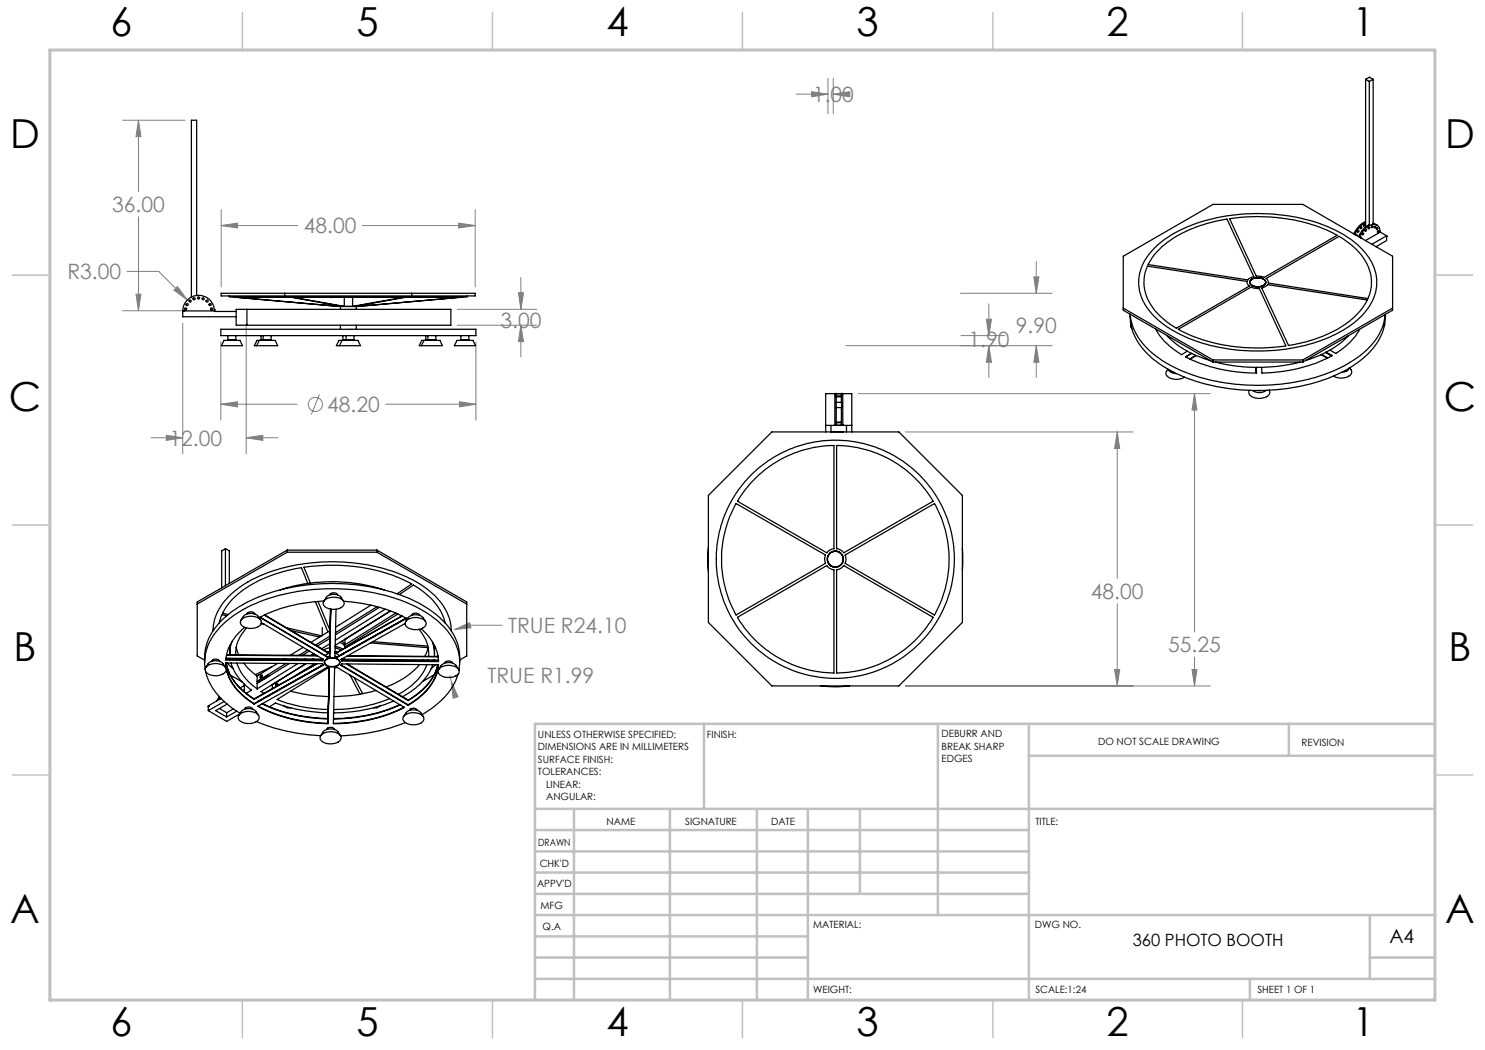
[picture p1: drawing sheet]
<svg xmlns="http://www.w3.org/2000/svg" width="297mm" height="210mm" viewBox="0 0 297 210" stroke-linecap="round" stroke-linejoin="round" font-family="sans-serif">
<g fill="none" stroke="#808080" stroke-width=".2">
<path d="M159.2 18.8h6.4M162.3 18.3l3.3 .5-3.3 .6zM165.6 15.7v7.1M166.7 18.8l3.3-.5v1.1zM166.7 15.7v7.1M166.7 18.8h.1M24.5 24.1h12.5M27.7 24.1l.5 3.2h-1zM27.7 24.1v14.2M25.4 54.3h6.4l5.7 5.7M27.2 58.8h1l-.5 3.4zM27.7 43.3v18.9"/>
<path d="M34.8 58l.7-.7 2 2.7zM44.2 45.1l3.3-.5v1zM44.2 41.9v15.5M44.2 45.1h15.3M72.5 45.1h22.5M91.7 44.6l3.3 .5-3.3 .5zM95 41.9v15.5M103.7 58.6h1l-.5 3.3zM104.2 55.5v6.4M192.1 58.7h18.3M206.8 55.4h1l-.5 3.3zM207.3 52.3v6.4"/>
<path d="M24.5 62.2h12.5M36.5 64.6v26.1M44.2 68.4v15.6M49.2 64.6v26.1M63.9 78.9l-1.6 4M91.4 65h16M91.4 61.9h16M95.2 68.4v15.6M104.2 65l.5 3.3h-1zM104.2 65v6.4M169.1 69.1h41.3M171.6 78.7h70.5"/>
<path d="M192.2 67.1h8.7M197.3 63.8h1l-.5 3.3zM197.8 69.1l.5 3.4h-1zM197.8 60.8v6.3M197.8 69.1v6.4M207.3 69.1l.5 3.4h-1zM207.3 69.1v6.4M238.9 78.7l.5 3.3h-1zM238.9 78.7v47.7M30.2 87.6h6.3M33.3 87.1l3.2 .5-3.2 .5zM44.2 80.8l3.3-.4v1z"/>
<path d="M44.2 80.8h15.2M49.2 87.6l3.4-.5v1zM49.2 87.6h6.4M77.1 80.8h18.1M91.9 80.4l3.3 .4-3.3 .6zM181 86.4h45.6M223.4 86.4l.5 3.3h-1zM223.4 86.4v29.3M90 135.1l.3 1.2M90.3 136.3l1.3 3.1-1 .3zM90.9 125.9l3-1.3 .3 .9zM100.4 125.1h-6.3l-3.2 .8"/>
<path d="M181 137.2h61.1M222.9 133.9h1l-.5 3.3zM223.4 120.7v16.5M238.4 133.9h1l-.5 3.3zM238.9 131.4v5.8"/>
<circle cx="63.1" cy="80.9" r="1.41"/>
</g>
<path d="M287 55h7.5M287 144.8v55.2h-187.2" fill="none" stroke="#c0c0c0" stroke-width=".2"/>
<g fill="none" stroke="#c0c0c0" stroke-width=".5">
<path d="M140.8 144.8v17M187.6 144.8v38.2M205.8 144.8v55.2M205.8 151.2h81.2M257.8 144.8v6.4M287 144.8h-180v55.2M107 161.8h180M107 178.8h98.8M107 174.5h98.8M107 170.3h98.8M107 166h98.8M114.8 161.8v38.2"/>
<path d="M134 161.8v38.2M151.4 161.8v38.2M161.6 161.8v38.2M172 161.8v17M107 195.8h180M107 191.5h54.6M107 187.3h54.6M107 183h180M250 195.8v4.2M274 191.5h13M274 183v12.8"/>
</g>
<g fill="none" stroke="#c0c0c0" stroke-width=".3">
<path d="M48.5 2.5v7.5M98.5 2.5v7.5M148.5 2.5v7.5M198.6 2.5v7.5M248.5 2.5v7.5M2.5 55h7.5M287 55h7.5M2.5 105h7.5M287 105h7.5M2.5 155h7.5M287 155h7.5M48.5 200v7.5"/>
<path d="M98.5 200v7.5M148.5 200v7.5M198.6 200v7.5M248.5 200v7.5"/>
</g>
<path d="M10 10h277v190h-277z" fill="none" stroke="#c0c0c0" stroke-width=".6"/>
<path d="M197.3 63.8h1l-.5 3.3zM197.8 69.1l.5 3.4h-1zM206.8 55.4h1l-.5 3.3zM207.3 69.1l.5 3.4h-1zM162.3 18.3l3.3 .5-3.3 .6zM166.7 18.8l3.3-.5v1.1zM91.9 80.4l3.3 .4-3.3 .6zM44.2 80.8l3.3-.4v1zM91.7 44.6l3.3 .5-3.3 .5zM44.2 45.1l3.3-.5v1zM104.2 65l.5 3.3h-1zM103.7 58.6h1l-.5 3.3zM27.7 24.1l.5 3.2h-1zM27.2 58.8h1l-.5 3.4zM35.5 57.3l-.7 .7 2.7 2zM33.3 87.1l3.2 .5-3.2 .5zM49.2 87.6l3.4-.5v1zM90.3 136.3l.3 3.4 1-.3zM90.9 125.9l3.3-.4-.3-.9zM223.4 86.4l.5 3.3h-1zM222.9 133.9h1l-.5 3.3zM238.9 78.7l.5 3.3h-1zM238.4 133.9h1l-.5 3.3z" fill="#808080"/>
<g fill="none" stroke="#000" stroke-width=".25">
<path d="M273.1 15.9l.8-.5 .7 .5M273.1 15.9l.8 .4M273.1 15.9v29.5M273.9 16.3v28.6a4.4 4.4 0 0 0-2.2 2.4M274.6 15.9v28.9l.8 .2M274.6 15.9l-.7 .4M39.3 59.1v-35h-1v35.3M44.2 58.7h50.8v.5h-50.8zM45.9 59.3h47.6M45.9 59.2v.1M45.9 59.3l22.2 2M46.9 59.4h11.2l10.3 1.9h-.8v-.2"/>
<path d="M56.9 58.7v.5M68.9 59.4v1.9M70.5 59.4v1.9M82.3 58.7v.5M92.4 59.4h-11.1l-10.3 1.9h.8v-.2M93.5 59.2v.1M93.5 59.3l-22.2 2M229.5 53.2l19.9 3.1a.78 .78 0 0 0 .5 .9l-14.6 8.4a12.5 12.5 0 0 1-6.3-7.4l-.2-1v-1.3l.2-1.4zM231.6 49a29.6 29.6 0 0 1 17.5-6.2 34.9 34.9 0 0 1 20.1 4.5 12 12 0 0 1 6.1 8.4 10.3 10.3 0 0 1-4.5 8.8 32.1 32.1 0 0 1-19.9 5.7 31.7 31.7 0 0 1-18.6-5.7 10.1 10.1 0 0 1-4.5-9.1 10.3 10.3 0 0 1 3.8-6.4zM232.2 49.5a25.7 25.7 0 0 1 13.2-5.7l5.4 11.5-1 .4-.2 .3-20-3.1 1.2-1.9zM245.9 43.7a35.3 35.3 0 0 1 21.5 3.4l-14.6 8.4-.6-.2-1-.1zM250.2 55.9a2.08 2.08 0 0 1 2.9 .4 1.41 1.41 0 0 1-1.9 1.1 1.04 1.04 0 0 1-1.2-1.2z"/>
<path d="M250.2 55.9a2.07 2.07 0 0 1 2.9 .4 1.33 1.33 0 0 1-1.8 1.1 1.12 1.12 0 0 1-1.3-1.1zM250.3 55.9a2 2 0 0 1 2.9 .5 1.76 1.76 0 0 1-2.5 .8 .74 .74 0 0 1-.6-.5 .74 .74 0 0 1 .2-.8zM252.3 57.6l.8-.3 .4-.4 19.9 3.1a16.2 16.2 0 0 1-8.9 7.3l-3 1-3.8 .8zM253.2 55.7l14.6-8.4a12.4 12.4 0 0 1 6.4 7.7v2.4l-.6 2.3-20-3.1v-.5zM270.9 46.6l-.2 .1M271.1 47l.2-.1 .1 .2M271.2 46.9v.1M271.5 46.2h.1M271.6 46.1a.18 .18 0 0 1 .2 .2 .18 .18 0 0 1-.3 .1zM271.6 46.1l-.1 .2M272.1 47.5l.2-.1v.3M272.2 45.4l-.1 .2"/>
<path d="M272.2 45.4a.16 .16 0 0 1 .1 .3 .16 .16 0 0 1-.2 0zM272.6 46.7l-.1 .1M272.8 44.9l-.1 .2M272.8 44.9a.16 .16 0 0 1 .2 .2 .16 .16 0 0 1-.3 0zM273.1 44.5a4.4 4.4 0 0 0-2.1 2.4M273.1 44.3a4.6 4.6 0 0 0-2.3 2.5M273.1 46l-.1 .1M273.8 45.5l-.2 .1M274.4 45.2l-.1 .2M274.4 45.2a.15 .15 0 0 1 .1 .2 .15 .15 0 0 1-.2 0zM274.6 44.6l.2 .2M275 45.3l-.2 .1"/>
<path d="M275.4 45.6l-.1 .2M275.5 46.3h.1M275.6 46.2l-.1 .1M276 46.5l-2.9 1.6M277.3 47.3h.1M277.3 47.2l-1.3-.8a1.39 1.39 0 0 0-.7-1.5 1.39 1.39 0 0 0-1.7 .4l-.8 .7-.9 1.4M277.3 47.2l-2.9 1.7M277.3 47.2v.9l-2.1 1.2M36.5 62.3h.1M42.9 62h.1M42.9 62a3.2 3.2 0 0 0-3.3-2.9 3.2 3.2 0 0 0-3.1 3.2M42.9 62.2h-6.4v1.2h10.7"/>
<path d="M42.9 62v.3h4.3M44.2 65.9h51v1.2h-51zM44.8 68.1h3.2l.5 1h-4.2zM45.6 68l-.1 .1M45.6 68h1.6M45.6 67.1v.9M47.2 68l.1 .1M47.2 67.1v.9M49.4 61.9h40.8v3.1h-40.8M49.4 61.9v3.1M49.4 61.9h-2.2v3.1h2.2M51.9 68.1h3.1l.5 1h-4.2"/>
<path d="M51.9 68.1h-.5l-.5 1h.4M51.9 68.1l-.6 1M52.2 68l-.1 .1M52.2 68h.4M52.2 67.1v.9M52.6 68l-.1 .1M52.6 68h1.6M52.6 67.1v.9M54.2 68l.1 .1M54.2 67.1v.9M68.1 61.3h3.2M68.1 61.3v.6"/>
<path d="M68.1 65v.9M68.4 68.1h3.2l.5 1h-4.2M68.4 68.1h-.6l-.5 1h.6M68.4 68.1l-.5 1M68.6 68l-.1 .1M68.6 68h.6M68.6 67.1v.9M68.9 61.3l-10.4-1.9h22.3l-10.3 1.9M68.9 61.3h1.6M69.2 68l-.1 .1M69.2 68h1.6M69.2 67.1v.9"/>
<path d="M70.8 68l.1 .1M70.8 67.1v.9M71.3 61.3v.6M71.3 65v.9M84.8 68.1h3.2l.5 1h-4.2M84.8 68.1h-.5l-.4 1h.4M84.8 68.1l-.5 1M85.2 68l-.1 .1M85.2 68h.4M85.2 67.1v.9M85.6 68l-.1 .1M85.6 68h1.6"/>
<path d="M85.6 67.1v.9M87.2 68l.1 .1M87.2 67.1v.9M91.4 68.1h3.2l.5 1h-4.2zM92.2 68l-.1 .1M92.2 68h1.6M92.2 67.1v.9M93.8 68l.1 .1M93.8 67.1v.9M167 78.7h-1.9v7.7M167.3 78.7h-.3v6.3M167.3 78.7v1.8"/>
<path d="M167.3 78.7h1M167.3 79.2h1M167.3 79.4h1M168.3 78.7v1.8M168.3 78.7h.3v6.3M168.6 78.7h1.8v7.7M224.6 61.6l18 10.4M226 62.9a11.3 11.3 0 0 0 5.1 9.3 33 33 0 0 0 18.8 5.9 37 37 0 0 0 20.8-5 12.8 12.8 0 0 0 6.3-8.8v-1.4a12.4 12.4 0 0 1-6.3 9.1 36.2 36.2 0 0 1-20.8 5 33.6 33.6 0 0 1-18.8-5.9 11.7 11.7 0 0 1-5-8.2M226.2 64.9v.5l.2 .3M231.1 65.8a12.5 12.5 0 0 0 5.2 5.1l1.2-.7M233.4 67.1a19.7 19.7 0 0 0 8.7 5.1M233.6 73.8l-.3 .5a1.08 1.08 0 0 0 1.1 1.4 3.1 3.1 0 0 0 2.5-.3"/>
<path d="M233.7 73.9a1.5 1.5 0 0 0 1.6 .8M235.7 65.9l14.5-8.5 .9 .3h.7l5.4 11.5a35.2 35.2 0 0 1-21.5-3.3zM238.3 70.7l-1.2 .7a30.6 30.6 0 0 0 14.2 3.2M238.3 70.7l-1.1 .7M239.1 71.1l-1.2 .7M239.3 71.1l-1.3 .7M242.6 72.4l-18-10.4v-10.7l18-10.4h18l17.9 10.4v10.7l-17.9 10.4M242.6 72h18M242.6 72v.4M242.6 72.4h18M243.1 72.4a34.2 34.2 0 0 0 16.9 0M249.9 78.1a1.06 1.06 0 0 0 1 1.4 2.51 2.51 0 0 0 3.1-.9l-.2-.5"/>
<path d="M251.2 73.5l.1 1.1M251.3 73.5v1.1M251.6 78.1h.6M253.2 78.1a2.31 2.31 0 0 1-2.7 0M253.8 78v.1M260.6 72v.4M264.2 70.9l1.3 .7M264.3 70.9l1.2 .7M265.1 70.5l1.2 .7M265.2 70.4l1.2 .7a30.4 30.4 0 0 1-14 3.5l-.1-1.1M269.6 67.2a19 19 0 0 1-8.5 4.9M269.8 73.7l-.1 .3-.4 .3-.9 .2"/>
<path d="M269.9 73.6l.3 .4a1.07 1.07 0 0 1-.9 1.5 3.4 3.4 0 0 1-2.6-.3M271.9 65.9a12.8 12.8 0 0 1-4.7 4.8l-1.2-.7M276.9 64.7v.5M278.5 61.6l-17.9 10.4M151.1 95.7a22.9 22.9 0 0 1 15.7-6.6v20.6l-.7 .3-.8 .6-17.8-10.3 1.6-2.4zM154.4 86.4h25.4l12.7 12.7v25.4l-12.7 12.7h-25.4l-12.7-12.7v-25.4zM165.1 85.1h5.3M166.2 86.4h2.5M166.2 85.1v1.3M167 85h.1M167 85v.1M167 85h1.6"/>
<path d="M167.3 81.5v3.5M167.3 80.5h1v1h-1M167.3 80.5v1M167.3 84.4h1M167.3 84.6h1M167.3 89.1a22.6 22.6 0 0 1 19.3 11.2l-17.8 10.3-.8-.6-.7-.3zM168.3 81.5v3.5M168.6 85h.1M168.6 85v.1M169.3 85.1v1.3M45.1 109.7l.8 .5v6.5M45.1 109.7v7.4"/>
<path d="M45.1 109.7l-.8 .5v7.4M56 118a33.5 33.5 0 0 1 20.8 0M57.4 110.4l-18 10.4M57.4 110.4h18M57.4 110l-18 10.4v10.8l1.5 .8M57.4 110v.4M57.4 110h18M61.6 116.7l-1.3-3.1a24.6 24.6 0 0 0-13.8 6.2l-1.2 1.5-.8 1.4 1.1 .2M62.1 116.6l-1.3-3.2a35 35 0 0 1 21.5 3.4l-2.9 2M65.9 119a.95 .95 0 0 1 1.6 0M75.4 110.4l17.9 10.4M75.4 110l17.9 10.4v10.8l-1.4 .8"/>
<path d="M75.4 110v.4M79.9 118.9l2.8-1.9a12.2 12.2 0 0 1 6.3 7.6M141.7 109.4l-.1 1.5 .1 3.4M147.2 100.7l17.9 10.3-.2 .8 .2 .9-17.9 10.3a22.9 22.9 0 0 1 0-22.3zM167.3 114l.9-.3 .6-.6 17.8 10.4a22.8 22.8 0 0 1-19.3 11.1zM169 111l17.9-10.3a22.7 22.7 0 0 1 0 22.3l-17.9-10.3 .2-.8zM192.5 109.6v4.5M40.9 132.5a11.3 11.3 0 0 1 5.1-9.9 32.8 32.8 0 0 1 17.4-5.8 38.9 38.9 0 0 1 20.8 4.1 14.7 14.7 0 0 1 7.5 8.4l.2 1.2v2M41 133.8a10.3 10.3 0 0 1 3.9-9.2 29.5 29.5 0 0 1 15.9-6.5 39.9 39.9 0 0 1 23.4 3.8 14.8 14.8 0 0 1 7.4 8.1 9.6 9.6 0 0 1 .2 4M41.1 134.3a13.2 13.2 0 0 0 6.6 8.1l.3 .3M41.2 133.5l.4-.8a2.17 2.17 0 0 1 3 0l.5 .8M41.3 133.3a2.77 2.77 0 0 1 3.9 .4 1.37 1.37 0 0 1-1.5 1.4 2.12 2.12 0 0 1-2.7-1.2z"/>
<path d="M42.3 132.3a.91 .91 0 0 1 1.6 0M42.6 126.1a10.7 10.7 0 0 1 5-8.4 30.5 30.5 0 0 1 16.3-5.3 35 35 0 0 1 20.2 4.5 12.7 12.7 0 0 1 5.9 7.4l.2 1.8M42.6 126v.1M43.9 139.3l-.5 .9M44 139.5l-.2 .3 .1 .1M44.1 139.6v.2v-.1M44.2 139.7l-2.5 1.5v.9M45.2 132.6a9.7 9.7 0 0 0 4.5 7.5l1.1 .7M45.2 132.6l19.3 .1 .1 .3-13.8 7.8M45.2 132.6a10 10 0 0 0 4.9 7.7l.7 .4M45.2 131.6l19.3 .2 .1 .2M45.2 131.9l19.3 .2"/>
<path d="M45.3 131l18.2 .2M45.3 131l18.1 .1M45.3 123.1l-.9-.2-.5 1.7M45.4 132.6l1.2 1.1M45.8 131.6l.2 .3M46 129.1v1.7M46 131.7l.1 .2M46.1 135l2.3 1.4M46.2 132.6a10.4 10.4 0 0 0 4.1 5.4l-1.1 .7M46.4 128.3l-.3 1.1-.1 1.6M47.2 131.7v.2M47.2 129.5l.5 1.5"/>
<path d="M47.4 132.6a9.9 9.9 0 0 0 4 5.2M48.1 131.7l.2 .2M48.2 124.1l.5-.8a2.13 2.13 0 0 1 2.9 0l.5 .8M48.3 124a2.8 2.8 0 0 1 3.9 .2 1.44 1.44 0 0 1-1.6 1.5 2.1 2.1 0 0 1-2.5-1.1zM48.8 132.6l.8 1.1 1.8 1.5M48.9 137.1l-.9 .5M48.9 138l-.3 .1M48.9 136.8v1.6M49 125.5a9.5 9.5 0 0 0-3.8 6.5l19.3 .1M49.3 125.6a7.7 7.7 0 0 0-2.2 5.4M49.4 122.8a.91 .91 0 0 1 1.6 0M50.8 139.8a11 11 0 0 1-5.6-7.2 10.9 10.9 0 0 0 5.6 7.3"/>
<path d="M50.8 139.8v.1M51.4 135.2v2.6M51.4 136.3l.4 .2M51.5 136.3h.1M51.8 135l-.4 .2M52 123.4l13.5 8M52.1 135.1l.1-.1a.25 .25 0 0 1 .2 .4 .25 .25 0 0 1-.4 .1zM52.2 124.7l.7 .2M52.3 124.5l12.4 7.4-.2 .2M52.4 135.1h.1M52.4 135.2l-.2-.1-.1 .5M52.8 123l12.7 7.5"/>
<path d="M52.8 135.5l.2 .1M52.9 123l12.6 7.4M53 135.4l.2 .1M53 135.6l-1.4 .8M53.2 135.5l.1 .1M53.2 135.5l-.3 .3 .1-.2M53.7 139.1h.1M53.8 135.1l-.6 .4M53.9 135.1l-.2-.1-2.2 1.3M54.4 133.3l-3.3 1.6M54.4 136.9l.1 .8M54.5 138.7h.1"/>
<path d="M55.4 137.2l.1-.1a.24 .24 0 0 0 .1-.3 .24 .24 0 0 0-.3-.1 .24 .24 0 0 0-.1 .3l.1 .3M55.5 132.7l-4.1 2.5M55.5 136.7l-.4 .3 .1 .3M57 131.8l-.4 .2M57.2 132.7l-5.8 3.6M57.3 125.5l7 1.7M57.9 132.7l-6.5 4M58.1 138.2a29.8 29.8 0 0 0 7.6 1.1M58.2 126.1l5.7 1.3M58.7 131.8l-.4 .2M59.4 131.8l-.4 .2M59.6 132.7l-8.2 5.1"/>
<path d="M60.6 129.5l-2.5 1.5M61.1 131.8l-.4 .2M61.2 132.7l-9 5.6 .6 .4M61.5 130l-1.7 1.1M61.9 130.2l-1.4 .9M62.7 131.8l-.4 .2M62.8 130.7l-.6 .4M62.9 132.7l-3.7 2.4M63.1 120.3l2.5 6.1M63.3 132.7l-12.5 7.1M63.5 132.7l-12.7 7.2M63.6 120.3l2.4 5.8"/>
<path d="M64.4 131.8l-.4 .3M64.5 125.5v1.6M64.5 132.1h.1M64.6 133l-13.8 7.7M64.7 131.9l-.2 .2M64.8 120.3l.5-.8a2.13 2.13 0 0 1 2.9 0l.5 .8a30 30 0 0 1 12.6 3.4l-13.8 7.8M64.8 120.2a30.1 30.1 0 0 0-12.8 3.3l13.5 7.9M64.8 120.1a2.8 2.8 0 0 1 4 .3 1.26 1.26 0 0 1-1.3 1.4 2.48 2.48 0 0 1-2.8-.9zM65.1 131.9a2.12 2.12 0 0 1 2.9 .5 1.68 1.68 0 0 1-2.5 .8 .72 .72 0 0 1-.6-.5 .72 .72 0 0 1 .2-.8zM65.1 132.1a1.92 1.92 0 0 1 2.8 .3 1.22 1.22 0 0 1-1.6 .9 .97 .97 0 0 1-1.2-1.2zM65.5 130.4l.4-.1-.4 .2M65.5 130.4v.1"/>
<path d="M65.5 131.4h.1M65.7 133.6l-10.3 6.3a28.9 28.9 0 0 0 10.3 2M65.9 133.6l-.5-.1-13.8 7.7a30.4 30.4 0 0 0 14 3.5M65.9 133.6l-.3 11.1M65.9 133.6l-.3 10.2M65.9 131.3l-.4 .1M65.9 130.7l-.9 .4M65.9 129.6l-1.1 .4M66 128.8l-1.7 .9M66 127.7l-2.5 1.5M66 127.2l-2.9 1.8M66 126.1l-3.8 2.4"/>
<path d="M66.1 121.8l-.2 9.5M66.9 133.6l.5-.1 13.5 8a30.9 30.9 0 0 1-14.2 3.2zM67 130.7l.9 .5M67 130.4l.5 .1M67 131.3l.5 .1M67 130.3l.5 .1M67 129.3l1 .2 .5 .3M67 129.6l1.2 .4M67.2 121.8l-.2 9.6 .5 .1M67.5 130.4v.1M67.5 131.4v.1M67.7 125v.1"/>
<path d="M68 128.5l.7 .4 .3 .5M68.2 131l13-7.4-13.7 7.8M68.2 131.9l.2 .2M68.2 130.9h.1M68.2 133l13.4 8M68.3 132l.1-.2 19.3 .2M68.3 131.9l.1 .2M68.4 128.2l.6 .8M68.4 132.1l19.3 .1M68.4 132.1v.1M68.4 131.8l-.1 .1M68.5 130.8h.1"/>
<path d="M68.9 131.9l.1 .2M69 127.8v.1M69 127.9h.1M69 127.9v1.1M69 129.4v.2M69.3 132.8l12.3 7.3M69.4 131.2l18.2 .2M69.5 132.8l12.1 7.2M69.5 131.2l18.1 .1M70 135l2 3.8M70.8 135.5l1.7 3.2 .1-.1M74.1 128.6l11.5 .9"/>
<path d="M74.2 121l-7.1 4.4M74.6 128.3l10.9 .9M75.2 138.1a30.2 30.2 0 0 1-8.4 1.2M75.4 121.3l-8.3 5.2M75.9 121.5l-8.8 5.5M77 121.8l-9.9 6.2M77.9 139.7a29.8 29.8 0 0 1-11.2 2.2M78.1 122.2l-11.1 6.9M79.2 122.6l-10.2 6.4M79.6 122.8l-10.6 6.6M80.4 123.2l-12.9 7.2M80.4 123.2l-12.9 7.3"/>
<path d="M81 124.7l-12.8 7.2 .2 .3M81.1 124.3l.5-.8a2.17 2.17 0 0 1 3 0l.5 .8M81.3 124.1a2.77 2.77 0 0 1 3.9 .4 1.56 1.56 0 0 1-1.9 1.4 1.87 1.87 0 0 1-2.3-1.3zM82.3 123.1a.91 .91 0 0 1 1.6 0M83.8 125.9a7.4 7.4 0 0 1 1.9 5.4M83.9 132.9a16.1 16.1 0 0 1-6.6 4.5M84.2 125.8a9.1 9.1 0 0 1 3.5 6.5l-19.3-.1M84.6 132l-.2 .2M85.4 132.9a10.7 10.7 0 0 1-5.2 5.7l-.5 .2M85.6 132v.2M85.6 129.5l-.6 1.8M86.5 128.3l.3 1.4 .1 1.6"/>
<path d="M86.5 132.9a12.1 12.1 0 0 1-6 6.4M86.8 132l-.1 .2M86.8 135l-2.3 1.3M86.9 132l-.1 .1M86.9 129.1v1.7M86.9 129.3h.1M86.9 129.6h.2M87.1 132.9l-.9 .8M87.6 131l-.2 .3M87.7 133l-19.3-.2-.2 .3 13.4 8M87.7 133a10.5 10.5 0 0 1-5.3 7.6l-.8 .5M87.7 133a10.6 10.6 0 0 1-5.3 7.5l-.8 .5"/>
<path d="M87.7 132v.2zM87.8 133.9l.4-.8a2.17 2.17 0 0 1 3 0l.5 .8M87.9 133.7a2.95 2.95 0 0 1 3.9 .2 1.1 1.1 0 0 1-1 1.5 2.54 2.54 0 0 1-3.2-1zM88.9 132.6a.91 .91 0 0 1 1.6 0M90.2 126v.1M91.6 134.9a14.5 14.5 0 0 1-7.2 8M147.5 123.5l17.8-10.4 .6 .6 .9 .3v20.6a22.8 22.8 0 0 1-19.3-11.1zM164.2 137.2l2.5 .2 3.2-.2M41.7 141.3h.1M41.7 142.1l3.6 2.2 2.7-1.5M43.9 141.7l1.4 .8M44.8 140.3l-3.1 1.8"/>
<path d="M45.3 142.5v.9M45.4 140.8l-2.3 1.3 2.2 1.3M46.7 141.8l-1.4 .7M47.3 142.2l-2 1.2M47.8 143.1l.5-.8a2.13 2.13 0 0 1 2.9 0l.5 .8M47.8 143a2.81 2.81 0 0 1 4 .1 1.23 1.23 0 0 1-1.4 1.5 2.36 2.36 0 0 1-2.8-1zM48.9 141.8a.91 .91 0 0 1 1.6 0M50.8 140.7v.1M51.3 144.3a37.9 37.9 0 0 0 12.8 2.8l.5-.7a2.17 2.17 0 0 1 3 0l.5 .8a40.7 40.7 0 0 0 13-2.7M51.6 140.3h.1M51.6 141.2a31.5 31.5 0 0 0 14 3.5M52.4 140.7a30.3 30.3 0 0 0 13.2 3.1"/>
<path d="M52.5 140.7a33.3 33.3 0 0 0 13.1 3.1M53.9 141.3l1.2-.7a31 31 0 0 0 10.6 1.9M56.7 141.1l.7 .5h.8M64.3 147a2.86 2.86 0 0 1 3.9 .3 1.56 1.56 0 0 1-1.9 1.5 1.86 1.86 0 0 1-2.3-1.2zM65.3 145.9a.95 .95 0 0 1 1.6 0M76 141.2l-.6 .4h-.7M78.7 140.2a31.8 31.8 0 0 1-12 2.4M79.9 140.9a31.3 31.3 0 0 1-13.2 2.8M80 141a31.2 31.2 0 0 1-13.3 2.8M80.7 143.3l.5-.7a2.13 2.13 0 0 1 3 0l.5 .7M80.8 141.4a31.5 31.5 0 0 1-14.1 3.3M80.9 143.1a2.91 2.91 0 0 1 3.8 .3 1.22 1.22 0 0 1-1.3 1.5 2.38 2.38 0 0 1-2.8-1z"/>
<path d="M81.6 140a11.6 11.6 0 0 0 6-7 11.4 11.4 0 0 1-6 7.1M81.6 140v.1M81.6 141v.1M81.9 142.1a.95 .95 0 0 1 1.6 0"/>
<circle cx="38.8" cy="59.8" r=".21"/>
<circle cx="39.7" cy="59.6" r=".21"/>
<circle cx="40.6" cy="59.8" r=".2"/>
<circle cx="272.6" cy="46.8" r=".18"/>
<circle cx="273.2" cy="46.1" r=".17"/>
<circle cx="273.8" cy="45.6" r=".18"/>
<circle cx="275" cy="45.5" r=".18"/>
<circle cx="275.4" cy="45.8" r=".17"/>
<circle cx="275.6" cy="46.4" r=".18"/>
<circle cx="37.1" cy="61.8" r=".22"/>
<circle cx="37.4" cy="60.9" r=".2"/>
<circle cx="38" cy="60.2" r=".2"/>
<circle cx="41.4" cy="60.2" r=".21"/>
<circle cx="42" cy="60.9" r=".2"/>
<circle cx="42.3" cy="61.8" r=".21"/>
<circle cx="167.1" cy="111.9" r="1.59"/>
<circle cx="167.1" cy="111.9" r="1.57"/>
<circle cx="167.1" cy="111.8" r="23.8"/>
<circle cx="167.1" cy="111.8" r="1.58"/>
</g>
<g font-size="8">
<text x="22.1" y="7.1">6</text>
<text x="71.3" y="7.2">5</text>
<text x="121.3" y="7.2">4</text>
<text x="171.3" y="7.2">3</text>
<text x="221.3" y="7.2">2</text>
<text x="270.5" y="7.2">1</text>
<text x="2" y="29.7">D</text>
<text x="289" y="29.7">D</text>
<text x="1.8" y="82.2">C</text>
<text x="288.8" y="82.2">C</text>
<text x="2.7" y="132.2">B</text>
<text x="289.7" y="132.2">B</text>
<text x="2" y="184.6">A</text>
<text x="289" y="184.7">A</text>
<text x="22.1" y="207.1">6</text>
<text x="71.3" y="207.2">5</text>
<text x="121.3" y="207.2">4</text>
<text x="171.3" y="207.2">3</text>
<text x="221.3" y="207.2">2</text>
<text x="270.5" y="207.2">1</text>
</g>
<g font-size="4.2" fill="#808080">
<text x="162.6" y="20.4">1.00</text>
<text x="22.4" y="42.4">36.00</text>
<text x="60.7" y="46.7">48.00</text>
<text x="13.5" y="55.9">R3.00</text>
<text x="100.1" y="65.6">3.00</text>
<text x="193.7" y="69.4">1.90</text>
<text x="203.2" y="66.7">9.90</text>
<text x="65.4" y="82.4">48.20</text>
<text x="33.9" y="89.1">12.00</text>
<text x="218.2" y="119.8">48.00</text>
<text x="101.6" y="126.6">TRUE R24.10</text>
<text x="233.6" y="130.5">55.25</text>
<text x="97.5" y="136.7">TRUE R1.99</text>
</g>
<text font-size="3.9" x="277.9" y="188.5">A4</text>
<text font-size="3.4" x="226.5" y="189.3">360 PHOTO BOOTH</text>
<g font-size="2">
<text x="107.6" y="147.6">UNLESS OTHERWISE SPECIFIED:</text>
<text x="141.4" y="147.6">FINISH:</text>
<text x="188.3" y="147.5">DEBURR AND</text>
<text x="188.3" y="150">BREAK SHARP</text>
<text x="219.6" y="149">DO NOT SCALE DRAWING</text>
<text x="260.3" y="149.2">REVISION</text>
<text x="107.6" y="150.1">DIMENSIONS ARE IN MILLIMETERS</text>
<text x="107.6" y="152.6">SURFACE FINISH:</text>
<text x="107.6" y="155.1">TOLERANCES:</text>
<text x="188.3" y="152.5">EDGES</text>
<text x="109.2" y="157.6">LINEAR:</text>
<text x="109.2" y="160.1">ANGULAR:</text>
<text x="121.3" y="165">NAME</text>
<text x="137" y="164.9">SIGNATURE</text>
<text x="154.2" y="164.9">DATE</text>
<text x="207.1" y="164.9">TITLE:</text>
<text x="107.6" y="169.1">DRAWN</text>
<text x="107.9" y="173.3">CHK'D</text>
<text x="107.4" y="177.4">APPV'D</text>
<text x="108.1" y="181.8">MFG</text>
<text x="108.5" y="186">Q.A</text>
<text x="162.6" y="185.5">MATERIAL:</text>
<text x="207" y="185.5">DWG NO.</text>
<text x="162.6" y="198.5">WEIGHT:</text>
<text x="207.1" y="198.6">SCALE:1:24</text>
<text x="251.5" y="198.6">SHEET 1 OF 1</text>
</g>
</svg>
